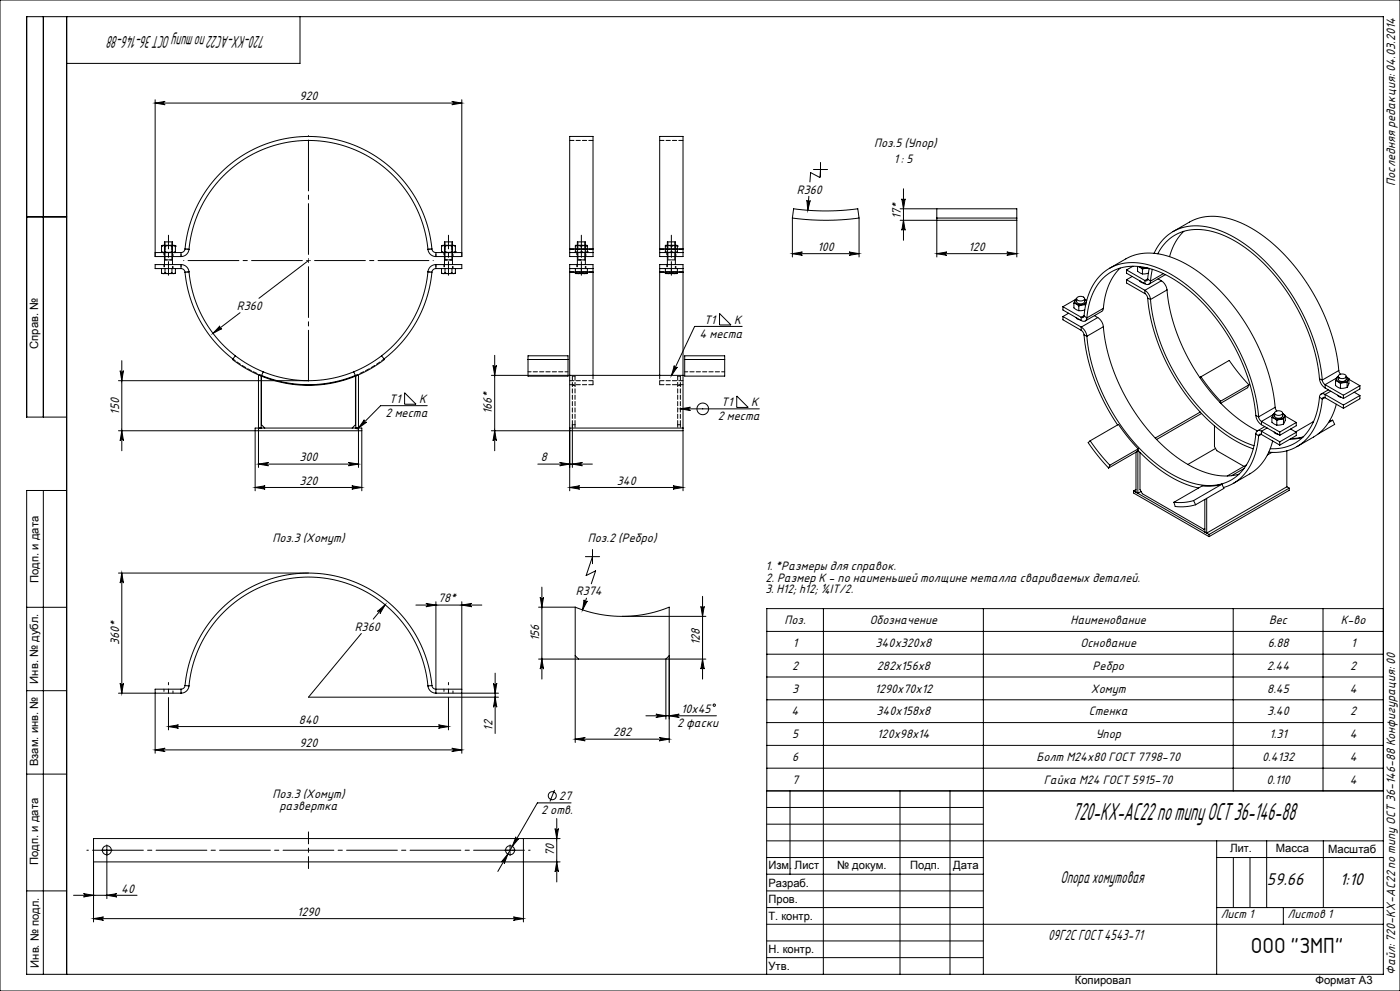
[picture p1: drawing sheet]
<svg xmlns="http://www.w3.org/2000/svg" width="420mm" height="297mm" viewBox="0 0 420 297" stroke-linecap="round" stroke-linejoin="round" font-family="sans-serif">
<g fill="none" stroke="#000" stroke-width=".3">
<path d="M0 0h420v297h-420zM13 5v120M20 5v287M90 5v14h-70M46.5 29.9v47h7.8M46.5 30.9h92M46.5 30.9l3-.5a.5 .5 0 0 0-.4 .5 .5 .5 0 0 0 .4 .5zM135.5 30.4l3 .5-3 .5a.5 .5 0 0 0 .5-.5 .5 .5 0 0 0-.5-.5zM138.5 29.9v47h-7.7M242.1 60a.5 .5 0 0 0 .4 .5 .5 .5 0 0 0 .6-.4l-.8 2.9zM242.7 58.8l-.4 4.2M244 50.8h4.3"/>
<path d="M246.2 50.8l-.2 2.4-2.8-1.5-.2 2.8M246.2 48.7v4.2M270.5 59.6a.5 .5 0 0 0 .5 .4 .5 .5 0 0 0 .5-.4l-.5 3zM271 56.6v15.4M8 65h12M46.5 75.7h7.8M48.5 73.8l.4-.2 .6 .2M48.5 75.5l.4 .1 .6-.1M48.5 75.5l.3 .2M48.5 73.8v1.7M48.8 73.5h3.5M48.8 73.5h.5v-1h2.4v1h.6"/>
<path d="M48.8 73.5l-.3 .3M49.3 77.9h2.4M49.3 76.9v2.4M49.5 73.8h2.1M49.5 75.5h2.1M49.5 73.8v1.7M49.5 72.5v1M49.5 76.9v1M51.6 72.5v1M51.6 76.9v1M51.6 73.8l.5-.2 .5 .2M51.6 75.5l.5 .1 .5-.1"/>
<path d="M51.6 73.8v1.7M51.7 77.9h.1M51.7 76.9v2.4M52.3 73.5l.3 .3M52.6 75.5l-.3 .2M52.6 73.8v1.7M54.3 79.3a2.4 2.4 0 0 1 2.4 2.2M54.3 79.3h-7.8v1.2h7.8M54.3 75.7v1.2M54.3 79.3v1.2M55.5 74.6a1.2 1.2 0 0 1-1.2 1.1M55.5 74.6a37.2 37.2 0 0 1 37-33.7 37.2 37.2 0 0 1 37.1 33.7"/>
<path d="M55.5 74.6l1.2 .1M56.7 74.7a2.4 2.4 0 0 1-2.4 2.2M56.7 74.7a36 36 0 0 1 35.8-32.6 36 36 0 0 1 35.9 32.6M92.3 78.1h.5M92.5 77.8v.5M92.5 78.1l-14.8 11.3M128.4 74.7a2.4 2.4 0 0 0 2.4 2.2M129.6 74.6a1.2 1.2 0 0 0 1.2 1.1M129.6 74.6l-1.2 .1M130.8 79.3a2.4 2.4 0 0 0-2.4 2.2M130.8 79.3h7.7v1.2h-7.7M130.8 75.7v1.2"/>
<path d="M130.8 79.3v1.2M130.8 75.7h7.7M132.5 75.5l.5 .1 .5-.1M132.5 73.8l.3-.3h3.5l.3 .3M132.5 73.8l.5-.2 .5 .2M132.5 75.5l.3 .2M132.5 73.8v1.7M133.3 73.5v-1h2.4v1M133.3 76.9v2.4M133.3 77.9h2.4M133.5 75.5h2.1M133.5 73.8h2.1"/>
<path d="M133.5 73.8v1.7M133.5 72.5v1M133.5 76.9v1M135.6 72.5v1M135.6 76.9v1M135.6 75.5l.5 .1 .5-.1M135.6 73.8l.5-.2 .5 .2M135.6 73.8v1.7M135.7 77.9h.1M135.7 76.9v2.4M136.6 75.5l-.3 .2M136.6 73.8v1.7"/>
<path d="M170.9 74.6v1.1M170.9 74.6v-33.7h7v33.7M170.9 75.7v1.2h7v-1.2M170.9 75.7h7M170.9 74.6h1.7M172.6 75.5l1 .1 .8-.1M172.6 73.8l1-.2 .8 .2M172.6 73.8l.1-.3h3.4l.1 .3M172.6 75.5v.1M172.6 73.8v1.7M172.6 75.6l.1 .1M173.2 73.5v-1h2.4v1"/>
<path d="M173.2 76.9v2.4M173.2 77.9h2.4M173.4 72.5v1M173.4 76.9v1M174.4 73.8l1-.2 .8 .2M174.4 75.5l1 .1 .8-.1M174.4 73.8v1.7M175.4 72.5v1M175.4 76.9v1M175.6 77.9h.1M175.6 76.9v2.4M176.2 75.5v.1"/>
<path d="M176.2 75.6l-.1 .1M176.2 73.8v1.7M176.2 74.6h1.7M177.9 74.6v1.1M197.9 74.6v1.1M197.9 74.6v-33.7h7v33.7M197.9 75.7v1.2h7v-1.2M197.9 75.7h7M197.9 74.6h1.7M199.6 75.5v.1M199.6 75.5l.8 .1 1-.1M199.6 73.8l.8-.2 1 .2"/>
<path d="M199.6 73.8l.1-.3h3.4l.1 .3M199.6 75.6l.1 .1M199.6 73.8v1.7M200.2 73.5v-1h2.4v1M200.2 76.9v2.4M200.2 77.9h2.4M200.4 72.5v1M200.4 76.9v1M201.4 75.5l.8 .1 1-.1M201.4 73.8l.8-.2 1 .2M201.4 73.8v1.7M202.4 72.5v1"/>
<path d="M202.4 76.9v1M202.6 77.9h.1M202.6 76.9v2.4M203.2 75.5v.1M203.2 75.6l-.1 .1M203.2 73.8v1.7M203.2 74.6h1.7M204.9 74.6v1.1M237.7 65.4l9.3 .6 5.4-.1 5.3-.5M237.7 65.4l.4-2.8 9 .6 5.1-.1 5.1-.5 .4 2.8M237.7 76l3-.5a.5 .5 0 0 0-.5 .5 .5 .5 0 0 0 .5 .5zM237.7 65.4v11.6"/>
<path d="M237.7 76h20M254.7 75.5l3 .5-3 .5a.5 .5 0 0 0 .5-.5 .5 .5 0 0 0-.5-.5zM257.7 65.4v11.6M270 62.6h35v2.8M270 66h35M271 66l.5 3a.5 .5 0 0 0-.5-.5 .5 .5 0 0 0-.5 .5zM281 65.4v11.6M281 62.6v2.8M281 65.4h24M281 76l3-.5a.5 .5 0 0 0-.4 .5 .5 .5 0 0 0 .4 .5zM281 76h24M302 75.5l3 .5-3 .5a.5 .5 0 0 0 .5-.5 .5 .5 0 0 0-.5-.5z"/>
<path d="M305 66v11M305 65.4v.6M339.9 79.8l-1.9 1.1M341.3 79.8v1.4l1.4 .9M341.4 79.9l1.3 .8M341.8 79.9l1.1 .4 1.1-.1M346.2 75.9a13.7 13.7 0 0 1 17.1-7.6 41.2 41.2 0 0 1 21 15.5 59 59 0 0 1 12.4 30.1M347.3 76.1a13.2 13.2 0 0 1 16.1-6.8 39.5 39.5 0 0 1 20.1 14.5 57.3 57.3 0 0 1 12.3 29.7M351.9 69.4l4.9-2.8a16.8 16.8 0 0 1 15.4 .2 51.3 51.3 0 0 1 22.7 22.7 55.5 55.5 0 0 1 6.7 21.5M355.1 69.3a16 16 0 0 0-4.2 7.6M48.5 81.8l.5 .2M48.5 80.5v1.3"/>
<path d="M49 82h1.5M49.5 81.8l1 .2M49.5 81.8l-.5 .2M49.5 80.5v1.3M50.5 82h1.6M51.6 81.8l-1.1 .2M51.6 81.8l.5 .2M51.6 80.5v1.3M52.6 81.8l-.5 .2M52.6 80.5v1.3M54.3 80.5a1.2 1.2 0 0 1 1.2 1.1M55.5 81.6a37.2 37.2 0 0 0 14.4 26"/>
<path d="M56.7 81.5a36 36 0 0 0 13.9 25.1M56.7 81.5l-1.2 .1M66 97.7a.5 .5 0 0 0-.1 .7 .5 .5 0 0 0 .7 .1l-2.7 1.4zM72 93.7l-8.1 6.2M128.4 81.5a36 36 0 0 1-13.9 25.1M128.4 81.5l1.2 .1M129.6 81.6a37.2 37.2 0 0 1-14.4 26M130.8 80.5a1.2 1.2 0 0 0-1.2 1.1M132.5 81.8l.5 .2M132.5 80.5v1.3M133 82h1.5M133.5 81.8l1 .2"/>
<path d="M133.5 81.8l-.5 .2M133.5 80.5v1.3M134.5 82h1.6M135.6 81.8l.5 .2M135.6 81.8l-1.1 .2M135.6 80.5v1.3M136.6 81.8l-.5 .2M136.6 80.5v1.3M170.9 80.5v1.1M170.9 81.6v65.5M170.9 80.5v-1.2h7v1.2M170.9 80.5h7"/>
<path d="M170.9 81.6h1.7M172.6 81.8l.9 .2M172.6 81.8v.2h.9M172.6 80.5v1.3M173.5 82h1.8M174.4 81.8l-.9 .2M174.4 81.8l.9 .2M174.4 80.5v1.3M176.2 81.8l-.9 .2M176.2 81.8v.2h-.9M176.2 80.5v1.3M176.2 81.6h1.7"/>
<path d="M177.9 80.5v1.1M177.9 81.6v30.9M197.9 80.5v1.1M197.9 81.6v30.9M197.9 80.5v-1.2h7v1.2M197.9 80.5h7M197.9 81.6h1.7M199.6 81.8l.9 .2M199.6 81.8v.2h.9M199.6 80.5v1.3M200.5 82h1.8M201.4 81.8l-.9 .2"/>
<path d="M201.4 81.8l.9 .2M201.4 80.5v1.3M203.2 81.8l-.9 .2M203.2 81.8v.2h-.9M203.2 80.5v1.3M203.2 81.6h1.7M204.9 80.5v1.1M204.9 81.6v30.9M215.9 94l3.4 3.4h-3.4zM222.6 97.8h-14.2l-6.9 14.7M318.9 91.9v1l5.5 3.2M318.9 91.9l5.5 3.2"/>
<path d="M318.9 94.9v.9l5.5 3.2M318.9 94.9l5.5 3.1M320.6 93.9l-1.7 1M322.2 90.9l1.4 .8M322.2 90.9v1.4l1.4 .8M322.7 89.7l-3.8 2.2M322.7 89.7l-.5 1.2M322.8 95.2l.5 .5 .7 .1M323 89.7a.86 .86 0 0 0-.5 1 .86 .86 0 0 0 1 .6l1.5-.1a.82 .82 0 0 0 .8-.6 .82 .82 0 0 0-.4-.9M323 89.5v.9a1.38 1.38 0 0 0 2.4 0v-.9M323 95.3v.1M323 89.6l-.3 .1"/>
<path d="M323 89.5l-.2 .2M323.1 89.2a1.42 1.42 0 0 1 2.3 .4 1.38 1.38 0 0 1-2.4-.2zM323.6 91.7v1.4M324.4 98l1.1 1.2 .6 1.6M324.4 99l.5 .6 .3 .8M324.4 95.1v1M324.4 98v1M325.2 94.7a17.2 17.2 0 0 1 7.9-14.4 17.5 17.5 0 0 1 15.9 .7 52.7 52.7 0 0 1 22.4 23.4 54.8 54.8 0 0 1 6.2 20.5M325.2 94.7a.51 .51 0 0 1-.3 .5 .51 .51 0 0 1-.5-.1M325.2 94.7l.9 .6M325.2 94.6l-.8 .5M325.4 89.6l.6 .5"/>
<path d="M325.4 92.9l-1.8 .2M325.6 91.4l-2 .3M325.6 91.4v.2M325.8 91l-.2 .4M326.1 95.3a16.7 16.7 0 0 1 7.3-13.8 16.7 16.7 0 0 1 15.6 .5 51.2 51.2 0 0 1 22 23.2 52.9 52.9 0 0 1 5.7 19.3M326.1 95.3a1.01 1.01 0 0 1-.6 .9 1.01 1.01 0 0 1-1.1-.1M328.3 94.6l1 .6M329.3 95.2l1.2 1.1 .5 1.6M329.3 95.2l-4.9 2.8M331 92.4l-.4 .9-5 2.9M331 97.9a57.1 57.1 0 0 0 24.6 40.8 20.4 20.4 0 0 0 16.1 3.4M331 97.9l-4.9 2.9"/>
<path d="M331 92.4l-4.9 2.9M332.8 80.4l5-2.8a16.8 16.8 0 0 1 15.3 .2 51.3 51.3 0 0 1 22.7 22.7 55.5 55.5 0 0 1 6.7 21.6M336.1 80.3a18.4 18.4 0 0 0-5.1 12.1M338 83.8l5.5 3.2M338 83.8v1l5.5 3.2M338 80.9v1l5.5 3.1M338 80.9l5.5 3.2M339.7 82.9l-1.7 .9M341.9 84.2l.5 .4 .6 .2M342.1 84.2v.2M342.7 80.7v1.4M343.5 87l1.1 1.2 .6 1.6"/>
<path d="M343.5 88l.5 .6 .3 .8M343.5 84.1v.9M343.5 87v1M344.3 89.4a59.3 59.3 0 0 0 24.6 41.6l3.2 1.9 3.9 1.6M344.3 83.7a.51 .51 0 0 1-.3 .4 .51 .51 0 0 1-.5 0M344.3 89.4l.9 .4M344.3 83.7l.9 .5M344.3 83.6l-.8 .5M344.4 80.4l-1.7 .3M344.5 81.9l-1.8 .2M344.7 80.6l-.4 3.1M345.2 89.8a57.1 57.1 0 0 0 24.5 40.8l3.2 1.7 3.3 1.3"/>
<path d="M345.2 84.2a1.01 1.01 0 0 1-.6 1 1.01 1.01 0 0 1-1.1-.2M345.7 80.7l-.5 3.5M347.4 83.6l1 .6M348.4 84.2l1.2 1.1 .5 1.6M348.4 84.2l-4.9 2.8M349 82l-3.8 2.2M349.6 82.3l-4.9 2.9M350.1 86.9a57.1 57.1 0 0 0 24.5 40.8l2.6 1.4 2.2-1.2M350.1 86.9l-4.9 2.9M35.5 114.1h57M36 111.1a.5 .5 0 0 0 .5 .5 .5 .5 0 0 0 .5-.5l-.5 3zM36.5 108.1v27"/>
<path d="M70.6 106.6l-.9 1.1a37.4 37.4 0 0 0 8.7 5M70.6 106.6a36 36 0 0 0 8.3 4.8M77.9 112.5h-.4v27.6M78.3 112.7v15.6M78.4 112.7a37.4 37.4 0 0 0 28.2 0M78.4 112.7v14.6l1 1M78.5 112.5a37.2 37.2 0 0 0 28.1 0M78.9 111.4a36 36 0 0 0 27.2 0M78.9 111.4l-.5 1.3M106.1 111.4l.6 1.3M106.6 112.7v14.6l-1 1M106.7 112.7v15.6"/>
<path d="M107.2 112.5h.3v27.6M114.5 106.6l.8 1.1a37.4 37.4 0 0 1-8.6 5M114.5 106.6a36 36 0 0 1-8.4 4.8M121.4 117.7l3.4 3.4h-3.4zM147.9 109.5a.5 .5 0 0 0 .5 .5 .5 .5 0 0 0 .5-.5l-.5 3zM148.4 106.5v28.6M158.4 107.7v5h12v-5M158.4 107.7h12M158.4 107.7v-1.1h12v1.1M202.3 109.6a.5 .5 0 0 0 .2 .6 .5 .5 0 0 0 .7-.2l-1.7 2.5zM204.9 112.5v34.6M204.9 112.5h-57.5"/>
<path d="M205.4 107.7v5h12v-5M205.4 107.7h12M205.4 107.7v-1.1h12v1.1M221 118.7l3.5 3.4h-3.5zM325.2 100.4a57.8 57.8 0 0 0 10.1 27M325.2 100.4l.9 .4M326.1 100.8a57.1 57.1 0 0 0 24.5 40.8 20.3 20.3 0 0 0 16.4 3.3 14.3 14.3 0 0 0 9.2-11.5l.5-3.4M360.3 112.9l2.8 3.8 3.1 3.5M360.3 112.9l8.5-4.9 2.8 3.8 3.1 3.5M360.3 112.9l-.3 .3M374.7 115.3l-.4 .9-8.1 4.6M374.7 115.3l-8.5 4.9"/>
<path d="M395.8 119a16.7 16.7 0 0 1-7.3 13.8 13.4 13.4 0 0 1-7.4 1.7M395.8 113.5l.6 1.6 1.1 1.2M395.8 119l.9 .6M395.8 113.5l.9 .4M396.7 119.6a17.2 17.2 0 0 1-7.9 14.4 14.1 14.1 0 0 1-8.2 1.5M396.7 113.9l.3 .8 .5 .6M397.4 119.2l-.7 .4M397.5 119.2a.51 .51 0 0 0-.5-.1 .51 .51 0 0 0-.3 .5M397.5 118.2a1.01 1.01 0 0 0-1.1-.1 1.01 1.01 0 0 0-.6 .9M397.5 118.2l5.5 3.2M397.5 119.2l5.5 3.2M397.5 115.3v1"/>
<path d="M397.5 118.2v1M397.5 115.3l5.5 3.2M397.5 116.3l5.5 3.1M398.5 116.8l-2.2 1.3M399.2 117.2l-1.7 1M400.7 114.1l1.4 .9M400.7 114.1v1.4l1.4 .9M401 113.3l-3.5 2M401.3 118.5l.5 .4 .6 .2M401.5 112.9l-.4 .2-.4 1M401.5 112.8v.8a1.38 1.38 0 0 0 2.4 0v-.8M401.5 118.5v.2"/>
<path d="M401.6 112.5a1.42 1.42 0 0 1 2.3 .3 1.38 1.38 0 0 1-2.4-.1zM401.6 111l.5 1.2M401.6 111l-4.9 2.9M402.1 115v1.4M403 118.5v.9M403.9 112.9v.1a.84 .84 0 0 1 .4 1 .84 .84 0 0 1-.9 .5h-1.5a.84 .84 0 0 1-.9-.6 .84 .84 0 0 1 .5-1M403.9 112.9l.8 .6M404.1 114.7l-2 .3M404.1 116.1l-2 .3M404.1 114.7v1.4M404.7 113.5l-.6 1.2M404.7 113.5v1.4l-.6 1.2"/>
<path d="M404.7 113.7l3.3 1.9M406.3 117.6l1.7 .9M408 118.5l-5 2.9M408 118.5v1l-5 2.9M408 115.6v1l-5 2.8M408 115.6l-5 2.9M20 125h-12v-120h407v287h-407v-145h12M36.5 129.1l.5 3a.5 .5 0 0 0-.5-.5 .5 .5 0 0 0-.5 .5zM77.5 139.1h30M77.5 139.1l3-.5a.5 .5 0 0 0-.4 .5 .5 .5 0 0 0 .4 .5zM104.5 138.6l3 .5-3 .5a.5 .5 0 0 0 .5-.5 .5 .5 0 0 0-.5-.5zM108.5 129.1h-73"/>
<path d="M109.3 125.8a.5 .5 0 0 0 0 .7 .5 .5 0 0 0 .7 0l-2.5 1.8zM128.2 121.6h-14l-6.7 6.7M148.4 129.1l.5 3a.5 .5 0 0 0-.5-.5 .5 .5 0 0 0-.5 .5zM161.3 139.1h16.4M167.9 138.6l3 .5-3 .5a.5 .5 0 0 0 .5-.5 .5 .5 0 0 0-.5-.5zM170.9 128.3h34M171.7 127.3v12.8M171.7 139.1l3-.5a.5 .5 0 0 0-.5 .5 .5 .5 0 0 0 .5 .5zM204.1 122.5h23.7M204.1 122.5l3-.5a.5 .5 0 0 0-.5 .5 .5 .5 0 0 0 .5 .5zM204.9 129.1h-57.5M327 132.1l-.6 .6 3 3.9 3.2 3.7"/>
<path d="M327 132.1l2.9 3.8 3.1 3.5M327 132.1l8.5-4.9 2.9 3.8 3 3.5M333 139.4l-.4 .9M340.8 135.5v12M341.3 134.9h.1M341.3 134.9a36.4 36.4 0 0 0 18.3 11.3M341.4 134.9v12.9l.9-.5M341.4 134.9h.1M341.4 134.5l-.3 .9-8.5 4.9M341.4 134.5l-8.4 4.9M342 135.6v11.1l.7 1.3 18.5 10.7 .2-.2M360.1 123.5l-13.5 7.8"/>
<path d="M360.5 123.9l-13.5 7.8M364.3 127.6v6.2l.7 1.3 8.2 4.7M364.7 134.4l-8.3 4.8M366.2 120.2l-.2 .4M373.9 139.3l-5.7 3.4M376.7 124.5l.6 1.6 1.1 1.2M376.7 124.5l.9 .4M376.7 130l.9 .6M377.6 124.9l.3 .8 .5 .6M377.6 130.6a17.2 17.2 0 0 1-7.9 14.4l-2.7 1.1M378.4 130.2l-.8 .4M378.4 130.2a.51 .51 0 0 0-.5-.1 .51 .51 0 0 0-.3 .5"/>
<path d="M378.4 129.2a1.01 1.01 0 0 0-1.1-.1 1.01 1.01 0 0 0-.6 .9M378.4 126.3l5.5 3.2M378.4 127.3l5.5 3.2M378.4 126.3v1M378.4 129.2v1M378.4 129.2l5.5 3.2M378.4 130.2l5.5 3.2M380.1 128.3l-1.7 .9M381.6 135.6l-1.4 .8M381.6 125.1l1.4 .9M381.6 125.1v1.4l1.4 .9M381.8 132.2a15.3 15.3 0 0 1-6.8 9.8l-5 2.9"/>
<path d="M381.9 124.3l-3.5 2M382.2 129.5l.3 .4 .9 .2M382.4 123.9l-.4 .3-.4 .9M382.4 123.8v.9a1.38 1.38 0 0 0 2.4 0v-.9M382.4 129.6v.1M382.5 122.1l.6 1.1M382.5 122.1l-4.9 2.8M382.6 123.4a1.28 1.28 0 0 1 2.1 .6 1.42 1.42 0 0 1-2.3-.3zM383 126v1.4M383.9 129.5v1M383.9 132.4v1M384.8 124a.84 .84 0 0 1 .4 1 .84 .84 0 0 1-.9 .6l-1.5-.1a.84 .84 0 0 1-.9-.6 .84 .84 0 0 1 .5-.9"/>
<path d="M384.8 123.9l.8 .6M385 125.7l-2 .3M385 127.1l-2 .3M385 125.7v1.4M385.6 124.5l-.6 1.2M385.6 124.5v1.4l-.6 1.2M385.6 124.7l3.3 1.9M386.1 135.1v10.8M387.2 128.6l1.7 1M388.9 129.6l-5 2.8M388.9 126.6l-5 2.9M388.9 126.6v1l-5 2.9"/>
<path d="M388.9 129.6v.9l-5 2.9M390.8 131.1l-3.8 .5M390.9 130.9l-3.6 .5M394 126.5l-5.3 2.9M399.8 125.9l-1 .3M399.8 125.9l-1.3 .8M399.8 125.9l.6 1.3-5 2.9M400.9 121.1a15.3 15.3 0 0 1-6.9 9.9l-4.9 2.9M403 121.4v1M13 147v145M76.5 146.1l3-.5a.5 .5 0 0 0-.4 .5 .5 .5 0 0 0 .4 .5zM76.5 147.1v-18.8h32v18.8"/>
<path d="M76.5 146.1h32M105.5 145.6l3 .5-3 .5a.5 .5 0 0 0 .5-.5 .5 .5 0 0 0-.5-.5zM170.9 146.1l3-.5a.5 .5 0 0 0-.5 .5 .5 .5 0 0 0 .5 .5zM170.9 146.1h34M201.9 145.6l3 .5-3 .5a.5 .5 0 0 0 .5-.5 .5 .5 0 0 0-.5-.5zM340.1 147.1l22.6 13.1M340.1 147.1v.7l22.6 13M340.8 146.7l-.7 .4M352.2 150.5l.4 1.3a15.2 15.2 0 0 0 6.1-.5M358.1 150a14.6 14.6 0 0 1-5.9 .5M358.1 150l.6 1.3M361.4 149.7v9.7"/>
<path d="M366.6 145.1a14.6 14.6 0 0 1-5.9 .5l-8.5 4.9M366.6 145.1l.6 1.3-8.5 4.9M366.6 145.1l-8.5 4.9M373.2 140.4l-3.7 2.2M386.1 145.9l-24.1 13.9v-10.4M386.1 145.9l.7 .4M386.8 146.3l-24.1 13.9M386.8 146.3v.7l-24.1 13.8M35.5 171.7h57M36.5 171.7l.5 3a.5 .5 0 0 0-.5-.4 .5 .5 0 0 0-.5 .4zM36.5 171.7v36M162.1 179a.5 .5 0 0 0 .5 .4 .5 .5 0 0 0 .5-.4l-.5 3z"/>
<path d="M162.6 176v27.5M175.2 179.8a.5 .5 0 0 0 .4 .6 .5 .5 0 0 0 .6-.3l-1.4 2.7zM175.6 166.8h4.3M175.9 179.3l-1.1 3.5M177.8 166.8l-2 5.7 2.9-1.4-1.3 3.9M177.8 164.7v4.2M210.8 178.7v24.8M362.7 160.2v.6M8 182h12M108.4 189.9l-15.9 19h57M113.2 183.2l2.3-1.9-1.5 2.6a.5 .5 0 0 0-.1-.7 .5 .5 0 0 0-.7 0zM115.5 181.3l-3.5 4.2"/>
<path d="M124.8 181.3h19.7M127.8 180.8l3 .5-3 .5a.5 .5 0 0 0 .4-.5 .5 .5 0 0 0-.4-.5zM130.8 180.3v27.4M138.5 181.3l3-.5a.5 .5 0 0 0-.4 .5 .5 .5 0 0 0 .4 .5zM138.5 180.3v45.4M161.6 197.5h50.2M161.6 182h11M162.6 197.5l.5 3a.5 .5 0 0 0-.5-.4 .5 .5 0 0 0-.5 .4zM172.6 182a37.4 37.4 0 0 0 28.2 0v40.5M172.6 182v40.5M172.6 196.5l1 1M186.7 184.7h25.1"/>
<path d="M200.8 196.5l-1 1v18M210.3 181.7a.5 .5 0 0 0 .5 .5 .5 .5 0 0 0 .5-.5l-.5 3zM210.8 197.5l.5 3a.5 .5 0 0 0-.5-.4 .5 .5 0 0 0-.5 .4zM230 196.1h185M230 189.2h185M247 182.4v54.7M295 182.4v109.6M370 182.4v54.7M396.9 182.4v54.7M415 182.4h-185v109.6M8 207h12M35.5 207.7h18.8"/>
<path d="M36 204.7a.5 .5 0 0 0 .5 .5 .5 .5 0 0 0 .5-.5l-.5 3zM50.5 217.7l3-.5a.5 .5 0 0 0-.4 .5 .5 .5 0 0 0 .4 .5zM50.5 209.7v9M50.5 217.7h84M54.3 206.5h-7.8v19.2M54.3 206.5v1.2M55.5 205.5a1.2 1.2 0 0 1-1.2 1M55.5 205.5a37.2 37.2 0 0 1 37-33.8 37.2 37.2 0 0 1 37.1 33.8M55.5 205.5l1.2 .1M56.7 205.6a2.4 2.4 0 0 1-2.4 2.1M56.7 205.6a36 36 0 0 1 35.8-32.7 36 36 0 0 1 35.9 32.7M128.4 205.6a2.4 2.4 0 0 0 2.4 2.1"/>
<path d="M129.6 205.5a1.2 1.2 0 0 0 1.2 1h7.7M129.6 205.5l-1.2 .1M131.5 217.2l3 .5-3 .5a.5 .5 0 0 0 .5-.5 .5 .5 0 0 0-.5-.5zM134.5 209.7v9M148 204.7a.5 .5 0 0 0 .5 .5 .5 .5 0 0 0 .5-.5l-.5 3zM148.5 201.7v18.1M148.5 208.9l.5 3a.5 .5 0 0 0-.5-.4 .5 .5 0 0 0-.5 .4zM149.5 207.7h-18.7M193.8 214.5h21.1M196.8 214l3 .5-3 .5a.5 .5 0 0 0 .4-.5 .5 .5 0 0 0-.4-.5zM200.8 214.5l3-.5a.5 .5 0 0 0-.5 .5 .5 .5 0 0 0 .5 .5zM230 202.9h185"/>
<path d="M230 209.7h185M230 216.6h185M8 232h12M46.5 224.7h92M46.5 224.7l3-.5a.5 .5 0 0 0-.4 .5 .5 .5 0 0 0 .4 .5zM135.5 224.2l3 .5-3 .5a.5 .5 0 0 0 .5-.5 .5 .5 0 0 0-.5-.5zM166.4 236.8l-1.4 3.4M172.6 221.5l3-.5a.5 .5 0 0 0-.5 .5 .5 .5 0 0 0 .5 .5zM172.6 221.5h28.2M197.8 221l3 .5-3 .5a.5 .5 0 0 0 .4-.5 .5 .5 0 0 0-.4-.5zM230 237h185M230 237.1h185"/>
<path d="M230 223.4h185M230 230.2h185M237 237v25M247 237v55M270 237v55M285 237v55M28.1 258.3h139.9M31.8 254.8h.5M32.1 254.6v14.7M152.3 256l-1 2.8a.5 .5 0 0 0-.2-.6 .5 .5 0 0 0-.7 .1zM152.8 254.8h.5M153 254.6v.5"/>
<path d="M154.8 250.8a.5 .5 0 0 0 .2 .7 .5 .5 0 0 0 .6-.2l-1.9 2.3zM157 251.3v25M166.5 248.3a.5 .5 0 0 0 .5 .5 .5 .5 0 0 0 .5-.5l-.5 3zM167 258.3l.5 3a.5 .5 0 0 0-.5-.5 .5 .5 0 0 0-.5 .5zM167 245.3v19M168 251.3h-139.9v25M171.3 240.6h-10.1l-11.9 20.6M230 257h65M230 242h65M230 247h65M230 252h185M365 252v40"/>
<path d="M365 257h50M370 257v15M375 257v15M380 252v20M397 252v20M8 267h12M22.1 268.3h19M25.1 267.8l3 .5-3 .5a.5 .5 0 0 0 .4-.5 .5 .5 0 0 0-.4-.5zM28.1 275.3l3-.5a.5 .5 0 0 0-.5 .5 .5 .5 0 0 0 .5 .5zM28.1 275.3h128.9M32.1 268.3l3-.5a.5 .5 0 0 0-.5 .5 .5 .5 0 0 0 .5 .5zM154 274.8l3 .5-3 .5a.5 .5 0 0 0 .5-.5 .5 .5 0 0 0-.5-.5z"/>
<path d="M230 262h65M230 267h65M230 272h65M230 277h185M365 272h50M385 272v5M230 282h65M230 287h65"/>
<circle cx="210.8" cy="122.5" r="1.74"/>
<circle cx="214.3" cy="211.3" r=".34"/>
<circle cx="165.7" cy="238.5" r="1.2"/>
<circle cx="32.1" cy="254.8" r="1.35"/>
<circle cx="153" cy="254.8" r="1.35"/>
</g>
<path d="M175.6 77.9h-2.4h1.2" fill="none" stroke="#000" stroke-width=".3" stroke-dasharray="1.3 .6" stroke-dashoffset=".7" stroke-linecap="butt"/>
<path d="M49.4 77.9h2.3M133.4 77.9h2.3" fill="none" stroke="#000" stroke-width=".3" stroke-dasharray="1.3 .6" stroke-dashoffset=".4" stroke-linecap="butt"/>
<g fill="none" stroke="#000" stroke-width=".3" stroke-dasharray="1.3 .6" stroke-dashoffset="-.1">
<path d="M48.8 75.7h3.5M49.3 73.5v3.4M49.5 73.5v3.4M51.6 76.9v-3.4M51.7 76.9v-3.4M132.8 73.5h3.5M132.8 75.7h3.5M133.3 73.5v3.4M133.5 73.5v3.4M135.6 76.9v-3.4M135.7 76.9v-3.4M173.2 73.5v3.4"/>
<path d="M173.4 73.5v3.4M175.4 76.9v-3.4M175.6 76.9v-3.4M199.7 75.7h3.4M200.2 73.5v3.4M200.4 73.5v3.4M202.4 76.9v-3.4M202.6 76.9v-3.4"/>
</g>
<g fill="none" stroke="#000" stroke-width=".3" stroke-dasharray="1.3 .6">
<path d="M177.9 42.1h-7M204.9 42.1h-7M48.5 73.8h.1M48.5 75.5l.3 .2M48.8 75.7h.1M49.3 77.9h.1M49.5 73.8h.1M51.6 73.8h.1M52.3 75.7h.1M52.3 75.7l.3-.2M52.6 73.8h.1M132.5 75.5h.1"/>
<path d="M132.8 75.7h.1M132.8 73.5l-.3 .3M133.3 77.9h.1M133.5 75.5h.1M135.6 75.5h.1M136.3 75.7h.1M136.6 75.5h.1M136.6 73.8l-.3-.3M172.6 75.5h.1M172.6 75.6l.1 .1M172.7 73.5l-.1 .1M174.4 75.5h.1"/>
<path d="M174.4 73.8l-.4-.2M175.6 77.9h.1M176.1 75.7l.1-.1M176.2 73.8l-.4-.2M176.2 73.6l-.1-.1M176.2 75.5h.1M177.9 74.7h-7M177.9 74.6h-7M199.6 75.5l.5 .1M199.6 73.8h.1M199.6 75.6l.1 .1M199.7 73.5l-.1 .1"/>
<path d="M199.7 75.7h.1M201.4 73.8h.1M201.4 75.5l.5 .1M203.1 75.7l.1-.1M203.1 75.7h.1M203.2 73.8h.1M203.2 73.6l-.1-.1M204.9 74.7h-7M204.9 74.6h-7M170.9 81.5h7M170.9 81.6h7M197.9 81.5h7"/>
<path d="M197.9 81.6h7M78.3 112.5h-.4M78.3 112.7v-.2M106.7 112.7v-.2M106.7 112.5h.5M170.9 115.3h7M170.9 114.1h7M171.7 112.7v14.6M172.5 112.7v14.6M197.9 115.3h7M197.9 114.1h7M203.3 112.7v14.6"/>
<path d="M204.1 112.7v14.6"/>
</g>
<path d="M92 78.1h-36.9M92.5 77.6v-37M92.5 78.6v36.9M93 78.1h37" fill="none" stroke="#000" stroke-width=".3" stroke-dasharray="15.2 1.3 1.3 1.3" stroke-dashoffset="-1.3"/>
<path d="M31.6 254.8h-1.1M32.1 254.3v-1.1M32.1 255.3v1.1M32.6 254.8h1.1M152.5 254.8h-1.1M153 254.3v-1.1M153 255.3v1.1M153.5 254.8h1.1" fill="none" stroke="#000" stroke-width=".3" stroke-dasharray="15.2 1.3 1.3 1.3"/>
<path d="M50.5 82.5v-12M134.5 82.5v-12M174.4 82.5v-12M201.4 82.5v-12" fill="none" stroke="#000" stroke-width=".3" stroke-dasharray="15.2 1.3 1.3 1.3" stroke-dashoffset="11.1"/>
<path d="M159 254.8h-132.9" fill="none" stroke="#000" stroke-width=".3" stroke-dasharray="15.2 1.3 1.3 1.3" stroke-dashoffset="-1.7"/>
<path d="M92.5 249.3v11" fill="none" stroke="#000" stroke-width=".3" stroke-dasharray="15.2 1.3 1.3 1.3" stroke-dashoffset="11.6"/>
<path d="M50.5 209.7v-5.2M134.5 209.7v-5.2" fill="none" stroke="#000" stroke-width=".3" stroke-dasharray="15.2 1.3 1.3 1.3" stroke-dashoffset="14.5"/>
<g fill="#000">
<path d="M109.3 125.8a.5 .5 0 0 0 0 .7 .5 .5 0 0 0 .7 0l-2.5 1.8z"/>
<path d="M66 97.7l-2.1 2.2 2.7-1.4a.5 .5 0 0 1-.7-.1 .5 .5 0 0 1 .1-.7zM76.5 146.1l3-.5a.5 .5 0 0 0-.4 .5 .5 .5 0 0 0 .4 .5zM105.5 145.6l3 .5-3 .5a.5 .5 0 0 0 .5-.5 .5 .5 0 0 0-.5-.5zM77.5 139.1l3-.5a.5 .5 0 0 0-.4 .5 .5 .5 0 0 0 .4 .5zM104.5 138.6l3 .5-3 .5a.5 .5 0 0 0 .5-.5 .5 .5 0 0 0-.5-.5zM46.5 30.9l3-.5a.5 .5 0 0 0-.4 .5 .5 .5 0 0 0 .4 .5zM135.5 30.4l3 .5-3 .5a.5 .5 0 0 0 .5-.5 .5 .5 0 0 0-.5-.5zM170.9 146.1l3-.5a.5 .5 0 0 0-.5 .5 .5 .5 0 0 0 .5 .5zM201.9 145.6l3 .5-3 .5a.5 .5 0 0 0 .5-.5 .5 .5 0 0 0-.5-.5zM167.9 138.6l3 .5-3 .5a.5 .5 0 0 0 .5-.5 .5 .5 0 0 0-.5-.5zM171.7 139.1l3-.5a.5 .5 0 0 0-.5 .5 .5 .5 0 0 0 .5 .5zM50.5 217.7l3-.5a.5 .5 0 0 0-.4 .5 .5 .5 0 0 0 .4 .5zM131.5 217.2l3 .5-3 .5a.5 .5 0 0 0 .5-.5 .5 .5 0 0 0-.5-.5zM113.2 183.2a.5 .5 0 0 1 .7 0 .5 .5 0 0 1 .1 .7l1.5-2.6zM152.3 256l-1.9 2.3a.5 .5 0 0 1 .7-.1 .5 .5 0 0 1 .2 .6zM154.8 250.8l-1.1 2.8 1.9-2.3a.5 .5 0 0 1-.6 .2 .5 .5 0 0 1-.2-.7zM25.1 267.8l3 .5-3 .5a.5 .5 0 0 0 .4-.5 .5 .5 0 0 0-.4-.5zM32.1 268.3l3-.5a.5 .5 0 0 0-.5 .5 .5 .5 0 0 0 .5 .5zM175.2 179.8l-.4 3 1.4-2.7a.5 .5 0 0 1-.6 .3 .5 .5 0 0 1-.4-.6zM242.1 60l.2 3 .8-2.9a.5 .5 0 0 1-.6 .4 .5 .5 0 0 1-.4-.5zM237.7 76l3-.5a.5 .5 0 0 0-.5 .5 .5 .5 0 0 0 .5 .5zM254.7 75.5l3 .5-3 .5a.5 .5 0 0 0 .5-.5 .5 .5 0 0 0-.5-.5zM281 76l3-.5a.5 .5 0 0 0-.4 .5 .5 .5 0 0 0 .4 .5zM302 75.5l3 .5-3 .5a.5 .5 0 0 0 .5-.5 .5 .5 0 0 0-.5-.5z"/>
<path d="M147.9 109.5a.5 .5 0 0 0 .5 .5 .5 .5 0 0 0 .5-.5l-.5 3zM148.4 129.1l.5 3a.5 .5 0 0 0-.5-.5 .5 .5 0 0 0-.5 .5zM166.5 248.3a.5 .5 0 0 0 .5 .5 .5 .5 0 0 0 .5-.5l-.5 3zM167 258.3l.5 3a.5 .5 0 0 0-.5-.5 .5 .5 0 0 0-.5 .5z"/>
<path d="M36.5 129.1l.5 3a.5 .5 0 0 0-.5-.5 .5 .5 0 0 0-.5 .5zM36 111.1a.5 .5 0 0 0 .5 .5 .5 .5 0 0 0 .5-.5l-.5 3zM271 66l.5 3a.5 .5 0 0 0-.5-.5 .5 .5 0 0 0-.5 .5zM270.5 59.6a.5 .5 0 0 0 .5 .4 .5 .5 0 0 0 .5-.4l-.5 3z"/>
<path d="M204.1 122.5l3-.5a.5 .5 0 0 0-.5 .5 .5 .5 0 0 0 .5 .5zM202.3 109.6a.5 .5 0 0 0 .2 .6 .5 .5 0 0 0 .7-.2l-1.7 2.5z"/>
<path d="M138.5 181.3l3-.5a.5 .5 0 0 0-.4 .5 .5 .5 0 0 0 .4 .5zM127.8 180.8l3 .5-3 .5a.5 .5 0 0 0 .4-.5 .5 .5 0 0 0-.4-.5z"/>
<path d="M36 204.7a.5 .5 0 0 0 .5 .5 .5 .5 0 0 0 .5-.5l-.5 3zM36.5 171.7l.5 3a.5 .5 0 0 0-.5-.4 .5 .5 0 0 0-.5 .4z"/>
<path d="M148 204.7a.5 .5 0 0 0 .5 .5 .5 .5 0 0 0 .5-.5l-.5 3zM148.5 208.9l.5 3a.5 .5 0 0 0-.5-.4 .5 .5 0 0 0-.5 .4z"/>
<path d="M162.6 197.5l.5 3a.5 .5 0 0 0-.5-.4 .5 .5 0 0 0-.5 .4zM162.1 179a.5 .5 0 0 0 .5 .4 .5 .5 0 0 0 .5-.4l-.5 3zM210.8 197.5l.5 3a.5 .5 0 0 0-.5-.4 .5 .5 0 0 0-.5 .4zM210.3 181.7a.5 .5 0 0 0 .5 .5 .5 .5 0 0 0 .5-.5l-.5 3z"/>
<path d="M196.8 214l3 .5-3 .5a.5 .5 0 0 0 .4-.5 .5 .5 0 0 0-.4-.5zM200.8 214.5l3-.5a.5 .5 0 0 0-.5 .5 .5 .5 0 0 0 .5 .5z"/>
<path d="M135.5 224.2l3 .5-3 .5a.5 .5 0 0 0 .5-.5 .5 .5 0 0 0-.5-.5zM46.5 224.7l3-.5a.5 .5 0 0 0-.4 .5 .5 .5 0 0 0 .4 .5z"/>
<path d="M28.1 275.3l3-.5a.5 .5 0 0 0-.5 .5 .5 .5 0 0 0 .5 .5zM154 274.8l3 .5-3 .5a.5 .5 0 0 0 .5-.5 .5 .5 0 0 0-.5-.5zM172.6 221.5l3-.5a.5 .5 0 0 0-.5 .5 .5 .5 0 0 0 .5 .5zM197.8 221l3 .5-3 .5a.5 .5 0 0 0 .4-.5 .5 .5 0 0 0-.4-.5z"/>
</g>
<path d="M51.7 73.5h-2.4M78.5 112.5a37.2 37.2 0 0 1-8.6-4.9M115.2 107.6a37.2 37.2 0 0 1-8.6 4.9M171.7 115.5h.8M172.5 112.7h-.8M203.3 115.5h.8M204.1 112.7h-.8M172.5 127.3h-.8M204.1 127.3h-.8" fill="none" stroke="#000" stroke-width=".3" stroke-dasharray="1.3 .6" stroke-dashoffset=".4"/>
<g fill="none" stroke="#000" stroke-width=".3" stroke-dasharray="1.3 .6" stroke-dashoffset=".6">
<path d="M49.2 75.7v1.2M49.2 79.3v1.2M49.3 79.3v1.2M51.9 76.9v-1.2M54.3 76.9v-1.2M54.3 79.3v1.2M56.7 74.7l-1.2-.1M128.4 74.7l1.2-.1M130.8 76.9v-1.2M130.8 79.3v1.2M133.2 75.7v1.2M133.2 79.3v1.2"/>
<path d="M133.3 79.3v1.2M135.9 76.9v-1.2M173.1 79.3v1.2M173.1 75.7v1.2M173.2 79.3v1.2M175.8 76.9v-1.2M200.1 75.7v1.2M200.1 79.3v1.2M200.2 79.3v1.2M202.8 76.9v-1.2M51.7 80.5v-1.2M51.9 80.5v-1.2"/>
<path d="M56.7 81.5l-1.2 .1M128.4 81.5l1.2 .1M135.7 80.5v-1.2M135.9 80.5v-1.2M175.6 80.5v-1.2M175.8 80.5v-1.2M202.6 80.5v-1.2M202.8 80.5v-1.2M49.2 206.5v1.2M51.9 207.7v-1.2M133.2 206.5v1.2M135.9 207.7v-1.2"/>
</g>
<path d="M49.3 73.5v2.2M51.7 75.7v-2.2M133.3 73.5v2.2M135.7 75.7v-2.2M173.2 73.5v2.2M175.6 75.7v-2.2M200.2 73.5v2.2M202.6 75.7v-2.2M171.7 127.3v1M172.5 127.3v1M203.3 127.3v1M204.1 127.3v1" fill="none" stroke="#000" stroke-width=".3" stroke-dasharray="1.3 .6" stroke-dashoffset=".5"/>
<path d="M170.4 111.4h-12M217.4 111.4h-12" fill="none" stroke="#000" stroke-width=".3" stroke-dasharray="1.3 .6" stroke-dashoffset=".3"/>
<path d="M172.7 73.5h1.7M172.7 75.7h1.7M174.4 73.5h1.7M174.4 75.7h1.7M201.4 73.5h-1.7M203.1 73.5h-1.7" fill="none" stroke="#000" stroke-width=".3" stroke-dasharray="1.3 .6" stroke-dashoffset=".9"/>
<path d="M177.9 115.3v-2.8M197.9 115.3v-2.8" fill="none" stroke="#000" stroke-width=".3" stroke-dasharray="1.3 .6" stroke-dashoffset=".2"/>
<path d="M176.2 74.6h-3.6M203.2 74.6h-3.6M172.6 81.6h3.6M199.6 81.6h3.6" fill="none" stroke="#000" stroke-width=".3" stroke-dasharray="1.3 .6" stroke-dashoffset=".7"/>
<text font-size="7.3" x="321.6" y="245.9">720-КХ-АС22 по типу ОСТ 36-146-88</text>
<text font-size="6.3" x="375.2" y="285.5">ООО &quot;ЗМП&quot;</text>
<g font-size="5.1">
<text x="79.6" y="10.7" transform="rotate(-180 79.6 10.7)">720-КХ-АС22 по типу ОСТ 36-146-88</text>
<text x="318.2" y="264.5">Опора хомутовая</text>
<text x="380.1" y="265.3">59.66</text>
<text x="401.9" y="265.3">1:10</text>
</g>
<text font-size="4.4" x="314.4" y="281.8">09Г2С ГОСТ 4543-71</text>
<g font-size="3.7">
<text x="89.8" y="30.1">920</text>
<text x="262.2" y="44">Поз.5 (Упор)</text>
<text x="268.1" y="48.8">1 : 5</text>
<text x="239.1" y="58">R360</text>
<text x="418.5" y="55.6" transform="rotate(-90 418.5 55.6)">Последняя редакция: 04.03.2014</text>
<text x="270.2" y="65.7" transform="rotate(-90 270.2 65.7)">17*</text>
<text x="245.3" y="75.2">100</text>
<text x="290.6" y="75.2">120</text>
<text x="71.1" y="92.9">R360</text>
<text x="209.9" y="101.2">4 места</text>
<text x="211.2" y="97">Т1</text>
<text x="220.2" y="97">К</text>
<text x="35.7" y="124.3" transform="rotate(-90 35.7 124.3)">150</text>
<text x="115.7" y="124.9">2 места</text>
<text x="116.7" y="120.8">Т1</text>
<text x="125.7" y="120.8">К</text>
<text x="147.6" y="124.1" transform="rotate(-90 147.6 124.1)">166*</text>
<text x="215.3" y="125.9">2 места</text>
<text x="216.4" y="121.7">Т1</text>
<text x="225.4" y="121.7">К</text>
<text x="89.8" y="138.3">300</text>
<text x="162.2" y="138.3">8</text>
<text x="89.8" y="145.3">320</text>
<text x="185.1" y="145.3">340</text>
<text x="81.7" y="162.5">Поз.3 (Хомут)</text>
<text x="176.4" y="162.5">Поз.2 (Ребро)</text>
<text x="229.6" y="170.8">1. *Размеры для справок.</text>
<text x="172.8" y="178.4">R374</text>
<text x="229.6" y="174.3">2. Размер К - по наименьшей толщине металла свариваемых деталей.</text>
<text x="229.6" y="177.9">3. H12; h12; «IT/2.</text>
<text x="131.5" y="180.5">78*</text>
<text x="106.4" y="189">R360</text>
<text x="235.4" y="187.1">Поз.</text>
<text x="260.9" y="187.1">Обозначение</text>
<text x="321.2" y="187.1">Наименование</text>
<text x="380.7" y="187.1">Вес</text>
<text x="402.2" y="187.1">К-во</text>
<text x="35.7" y="193.3" transform="rotate(-90 35.7 193.3)">360*</text>
<text x="161.7" y="192.2" transform="rotate(-90 161.7 192.2)">156</text>
<text x="209.9" y="193.4" transform="rotate(-90 209.9 193.4)">128</text>
<text x="237.9" y="193.9">1</text>
<text x="262.7" y="193.9">340х320х8</text>
<text x="324.1" y="193.9">Основание</text>
<text x="380.3" y="193.9">6.88</text>
<text x="405.3" y="193.9">1</text>
<text x="237.6" y="200.8">2</text>
<text x="263.1" y="200.8">282х156х8</text>
<text x="327.8" y="200.8">Ребро</text>
<text x="380" y="200.8">2.44</text>
<text x="405" y="200.8">2</text>
<text x="237.6" y="207.6">3</text>
<text x="262.4" y="207.6">1290х70х12</text>
<text x="327.3" y="207.6">Хомут</text>
<text x="380.2" y="207.6">8.45</text>
<text x="404.9" y="207.6">4</text>
<text x="204.4" y="213.7">10x45</text>
<text x="237.5" y="214.4">4</text>
<text x="262.9" y="214.4">340х158х8</text>
<text x="326.6" y="214.4">Стенка</text>
<text x="380.2" y="214.4">3.40</text>
<text x="405" y="214.4">2</text>
<text x="89.7" y="216.9">840</text>
<text x="147.7" y="218.9" transform="rotate(-90 147.7 218.9)">12</text>
<text x="183.9" y="220.7">282</text>
<text x="203.1" y="217.8">2 фаски</text>
<text x="237.6" y="221.3">5</text>
<text x="263.2" y="221.3">120х98х14</text>
<text x="328.7" y="221.3">Упор</text>
<text x="380.8" y="221.3">1.31</text>
<text x="404.9" y="221.3">4</text>
<text x="89.8" y="223.9">920</text>
<text x="237.6" y="228.1">6</text>
<text x="310.9" y="228.1">Болт M24x80 ГОСТ 7798-70</text>
<text x="378.6" y="228.1">0.4132</text>
<text x="404.9" y="228.1">4</text>
<text x="81.7" y="239.3">Поз.3 (Хомут)</text>
<text x="167.7" y="239.8">27</text>
<text x="237.6" y="234.9">7</text>
<text x="313.2" y="234.9">Гайка M24 ГОСТ 5915-70</text>
<text x="379.9" y="234.9">0.110</text>
<text x="404.9" y="234.9">4</text>
<text x="83.9" y="242.8">развертка</text>
<text x="162.4" y="243.9">2 отв.</text>
<text x="166.2" y="256.6" transform="rotate(-90 166.2 256.6)">70</text>
<text x="36.3" y="267.5">40</text>
<text x="89.2" y="274.5">1290</text>
<text x="418.5" y="292.1" transform="rotate(-90 418.5 292.1)">Файл: 720-КХ-АС22 по типу ОСТ 36-146-88 Конфигурация: 00</text>
</g>
<g font-size="3.6">
<text x="366.2" y="275.3">Лист 1</text>
<text x="386.3" y="275.2">Листов 1</text>
</g>
<g font-size="3.4">
<text x="11.5" y="104.5" transform="rotate(-90 11.5 104.5)">Справ. №</text>
<text x="11.6" y="174.7" transform="rotate(-90 11.6 174.7)">Подп. и дата</text>
<text x="11.4" y="204.9" transform="rotate(-90 11.4 204.9)">Инв. № дубл.</text>
<text x="11.4" y="229.6" transform="rotate(-90 11.4 229.6)">Взам. инв. №</text>
<text x="369" y="255.5">Лит.</text>
<text x="382.8" y="255.5">Масса</text>
<text x="398.4" y="255.8">Масштаб</text>
<text x="11.4" y="259.2" transform="rotate(-90 11.4 259.2)">Подп. и дата</text>
<text x="230.5" y="260.4">Изм.</text>
<text x="238.4" y="260.4">Лист</text>
<text x="251.1" y="260.4">№ докум.</text>
<text x="273" y="260.4">Подп.</text>
<text x="286" y="260.4">Дата</text>
<text x="230.5" y="265.7">Разраб.</text>
<text x="230.5" y="275.7">Т. контр.</text>
<text x="230.6" y="270.7">Пров.</text>
<text x="230.6" y="285.7">Н. контр.</text>
<text x="11.6" y="290" transform="rotate(-90 11.6 290)">Инв. № подл.</text>
<text x="230.6" y="290.8">Утв.</text>
<text x="322.5" y="295">Копировал</text>
<text x="394.6" y="295">Формат А3</text>
</g>
</svg>
